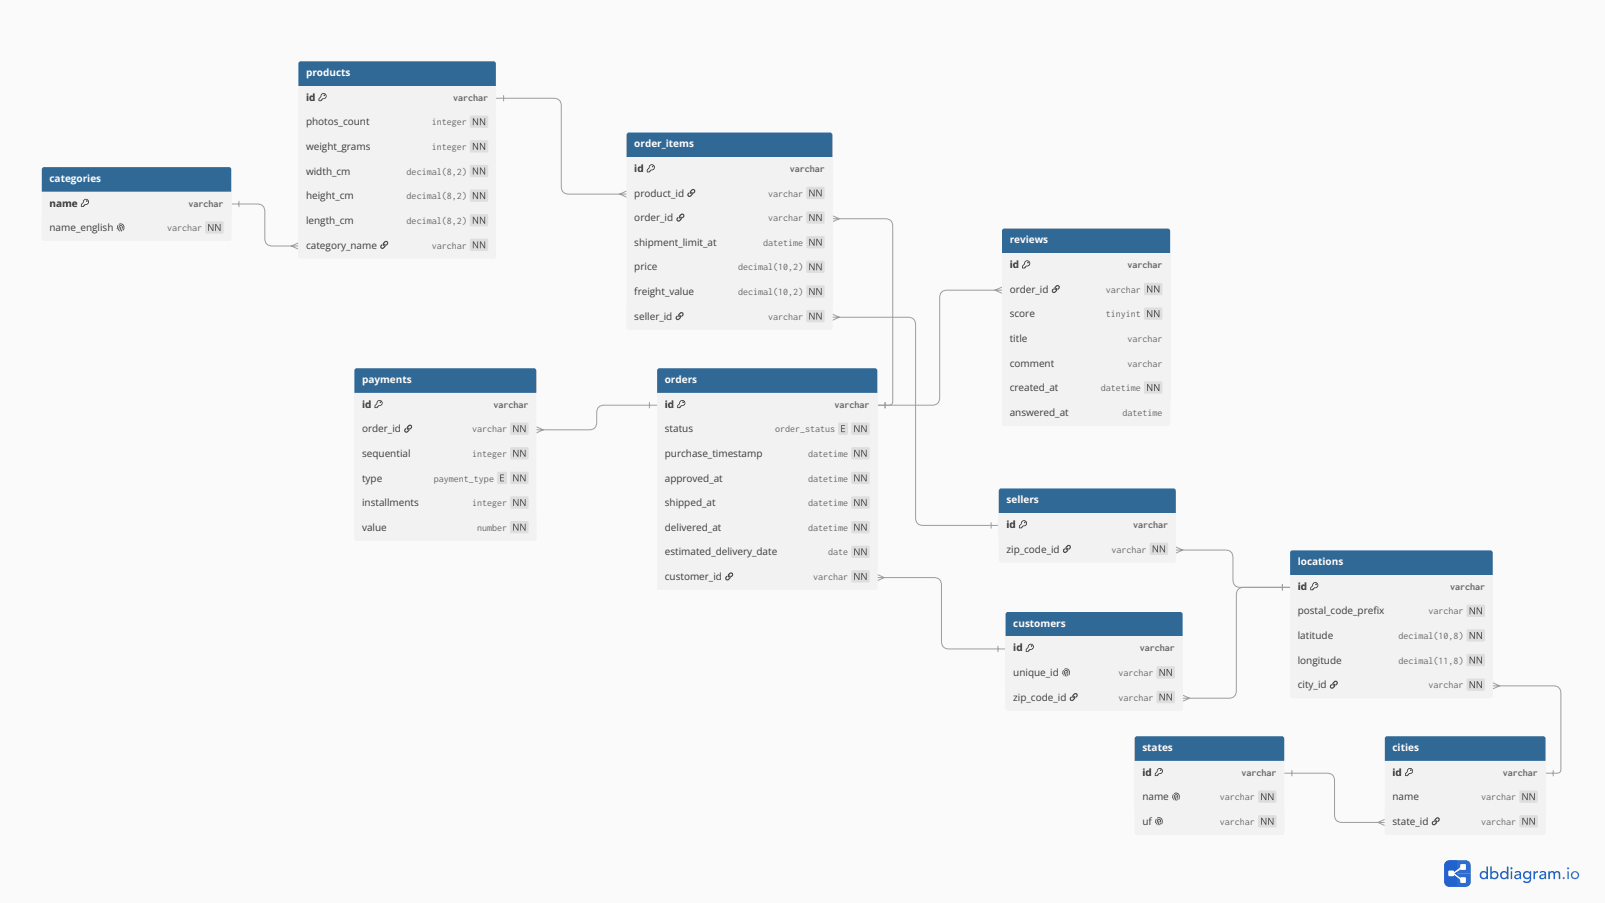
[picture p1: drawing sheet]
<svg xmlns="http://www.w3.org/2000/svg" width="677mm" height="381mm" viewBox="0 0 677 381" stroke-linecap="round" stroke-linejoin="round" font-family="sans-serif">
<path d="M0 0h677.3v381h-677.3z" fill="#fafafa"/>
<path d="M614.9 362.9h3.7l1.5 .7 .6 1.5v3.4h-5.8z" fill="#428cff"/>
<path d="M614.9 368.5h5.8v3.6l-.6 1.5-1.5 .6h-3.7z" fill="#2670de"/>
<path d="M610.1 363.6l1.5-.7h3.3v11.3l-3.9-.1-1.3-1-.3-1v-7z" fill="#2161cf"/>
<g fill="#fff">
<path d="M612.5 368.8l4.7-3.4 .3 .5-4.7 3.3z"/>
<path d="M612.8 367.8l4.5 3.5-.3 .4-4.5-3.5z"/>
<path d="M611.4 367.4l2.2 .1-.2 2.2-2.1-.2zM616.3 364.8l2.1-.1 .2 2.1-2.2 .2zM616.3 370.3l2.1-.1 .2 2.1-2.2 .2z"/>
</g>
<path d="M624.9 368l1.2-.5 1.2 .6v-2.5h.6v5.3h-.6v-.5a1.71 1.71 0 0 1-2.5 .1 1.71 1.71 0 0 1 .1-2.5zM625 369.3a1.15 1.15 0 0 0 2.3 0 1.15 1.15 0 0 0-2.3 0zM628.9 365.6h.6v2.5a1.68 1.68 0 0 1 2.4 0 1.68 1.68 0 0 1 0 2.3 1.68 1.68 0 0 1-2.4 0v.5h-.6zM629.5 369.3a1.15 1.15 0 0 0 2.3 0 1.15 1.15 0 0 0-2.3 0zM633.5 368l1.2-.5 1.2 .6v-2.5h.7v5.3h-.7v-.5a1.71 1.71 0 0 1-2.5 .1 1.71 1.71 0 0 1 .1-2.5zM633.7 369.3a1.14 1.14 0 0 0 2.2 0 1.14 1.14 0 0 0-2.2 0zM637.4 366.4a.46 .46 0 0 1 .9 0 .46 .46 0 0 1-.9 0zM637.5 367.6h.7v3.3h-.7zM639.2 368a1.56 1.56 0 0 1 2.7 .6v2.3h-.5v-.5a1.2 1.2 0 0 1-1.6 .7 1.2 1.2 0 0 1-.7-1.5 1.2 1.2 0 0 1 1.5-.7h.7a.95 .95 0 0 0-.7-.9 .95 .95 0 0 0-1 .4zM639.8 369.6a.79 .79 0 0 0 .8 .9 .79 .79 0 0 0 .7-1l-.6-.2zM643.2 368l1.2-.5 1.2 .6v-.5h.6v3.3a1.97 1.97 0 0 1-1.4 1.7 1.97 1.97 0 0 1-2.1-.6l.5-.5a1.32 1.32 0 0 0 1.6 .5 1.32 1.32 0 0 0 .7-1.6 1.68 1.68 0 0 1-2.4 0 1.68 1.68 0 0 1 .1-2.4zM643.4 369.2a1.11 1.11 0 0 0 2.2 0 1.11 1.11 0 0 0-2.2 0zM647.1 367.6h.7v.5l.5-.5h.8l-.2 .6a.92 .92 0 0 0-1.1 1.1v1.6h-.7zM649.8 368a1.56 1.56 0 0 1 2.7 .6v2.3h-.6v-.5a1.2 1.2 0 0 1-1.5 .7 1.2 1.2 0 0 1-.7-1.5 1.2 1.2 0 0 1 1.5-.7h.7a.95 .95 0 0 0-.7-.9 .95 .95 0 0 0-1.1 .4zM650.4 369.6a.79 .79 0 0 0 .8 .9 .79 .79 0 0 0 .7-1l-.6-.2zM653.4 367.6h.6v.5l.5-.5 .8-.1a.88 .88 0 0 0 1.5 .1h.8l.7 .5 .1 2.8h-.6v-2a.8 .8 0 0 0-.9-.8 .8 .8 0 0 0-.7 1v1.8h-.6v-1.7a.82 .82 0 0 0-.8-1.1 .82 .82 0 0 0-.7 1.1v1.7h-.7z" fill="#2161cf"/>
<path d="M659.5 370.5a.46 .46 0 0 1 .9 0 .46 .46 0 0 1-.9 0zM661.3 366.4a.46 .46 0 0 1 .9 0 .46 .46 0 0 1-.9 0zM661.4 367.6h.7v3.3h-.7zM662.9 369.2a1.77 1.77 0 0 1 3.5 0 1.77 1.77 0 0 1-3.5 0zM663.6 369.3a1.15 1.15 0 0 0 2.3 0 1.15 1.15 0 0 0-2.3 0z" fill="#428cff"/>
<g fill="none" stroke="#9c9ca3" stroke-width=".42">
<path d="M209.3 41.5h24.3a2.87 2.87 0 0 1 3.3 3.2v34a2.87 2.87 0 0 0 3.2 3.2h24.3M212.5 40.2v2.6M97.6 86.1h10.9a2.87 2.87 0 0 1 3.3 3.2v11.3a2.87 2.87 0 0 0 3.2 3.2h10.9M100.8 84.8v2.6M264.4 80.6l-2.9 1.3 2.9 1.3M351.3 92.3h22.2a2.87 2.87 0 0 1 3.3 3.2v73.8l-.5 1.3a3.4 3.4 0 0 1-2.8 .4M351.3 91l2.9 1.3-2.9 1.3M125.9 102.5l-2.9 1.3 2.9 1.3M351.3 133.9h31.8a2.87 2.87 0 0 1 3.3 3.2v81.3a2.87 2.87 0 0 0 3.2 3.3h31.9M351.3 132.6l2.9 1.3-2.9 1.3M422.9 122.4h-23.1a2.87 2.87 0 0 0-3.2 3.3v42a2.87 2.87 0 0 1-3.3 3.3h-19.8M422.9 121.1l-3 1.3 3 1.3"/>
<path d="M274.1 169.7v2.6M277.3 171h-22.2a2.87 2.87 0 0 0-3.3 3.2v3.9a2.87 2.87 0 0 1-3.2 3.3h-22.3M370.3 171h3.2M373.5 169.7v2.6M226.3 180.1l3 1.3-3 1.3M418.3 220.4v2.6M496.2 232.1h20.9a2.87 2.87 0 0 1 3.2 3.2v9.3a2.87 2.87 0 0 0 3.3 3.2h17.6M496.2 230.8l2.9 1.3-2.9 1.3M370.3 243.7h23.8a2.87 2.87 0 0 1 3.2 3.2v23.7a2.87 2.87 0 0 0 3.3 3.2h23.8M370.3 242.4l2.9 1.3-2.9 1.3M541.2 247.8h-16.2a2.87 2.87 0 0 0-3.2 3.3v40.2a2.87 2.87 0 0 1-3.3 3.3h-19.4M541.2 246.5v2.6"/>
<path d="M544.4 247.8h-3.2M421.1 272.5v2.6M499.1 293.3l2.9 1.3-2.9 1.3M629.9 289.4h25.6a2.87 2.87 0 0 1 3.2 3.2v32l-.4 1.2a3.4 3.4 0 0 1-2.8 .4h-3.3M629.9 288.1l3 1.3-3 1.3M542 326.2h17.9a2.87 2.87 0 0 1 3.3 3.3v14.3a2.87 2.87 0 0 0 3.2 3.2h18M545.2 324.9v2.6M655.5 324.9v2.6M584.4 345.7l-2.9 1.3 2.9 1.3"/>
</g>
<path d="M126.2 26.2l.7-.3h81.4l.7 .3 .3 .6v81.2l-.3 .7-.7 .3h-81.4l-.7-.3-.3-.7v-81.2z" fill="#f2f2f2"/>
<path d="M126.2 26.2l.7-.3h81.4l.7 .3 .3 .6v9.5h-83.4v-9.5z" fill="#306996"/>
<path d="M125.9 36.3h83.4v10.4h-83.4z" fill="#f2f2f2"/>
<path d="M135.9 39.9a.96 .96 0 0 1 1.6 .5 .96 .96 0 0 1-1.3 1l-.8 .6v.4h-.7v-.7l.9-.9zM135.5 39.8l-.2 .9-.9 .9 .1 1h1.2l.6-.8a1.28 1.28 0 0 0 1.4-1.7 1.28 1.28 0 0 0-2.2-.3zM136.6 40.2a.32 .32 0 0 0 .6 0 .32 .32 0 0 0-.6 0z" fill="#2b2b2b"/>
<path d="M125.9 46.7h83.4v10.3h-83.4z" fill="#f2f2f2"/>
<path d="M198.5 48.9l7.2-.1 .3 .6v4.2l-.6 .4-6.8-.1-.4-.6v-3.9z" fill="#dedede"/>
<g fill="#3d3d3d">
<path d="M199.5 49.9h.4l1.6 2.4-.1-2.4h.4v2.9h-.4l-1.6-2.4v2.4h-.3z"/>
<path d="M202.5 49.9h.4l1.5 2.4v-2.4h.3v2.9h-.3l-1.6-2.4v2.4h-.3z"/>
</g>
<path d="M125.9 57h83.4v10.4h-83.4z" fill="#f2f2f2"/>
<path d="M198.5 59.3l7.2-.1 .3 .6v4.2l-.6 .4-6.8-.1-.4-.6v-3.9z" fill="#dedede"/>
<g fill="#3d3d3d">
<path d="M199.5 60.3h.4l1.6 2.4-.1-2.4h.4v2.9h-.4l-1.6-2.4v2.4h-.3z"/>
<path d="M202.5 60.3h.4l1.5 2.4v-2.4h.3v2.9h-.3l-1.6-2.4v2.4h-.3z"/>
</g>
<path d="M125.9 67.4h83.4v10.4h-83.4z" fill="#f2f2f2"/>
<path d="M198.5 69.6h7.2l.3 .6v4.2l-.6 .3h-6.8l-.4-.6v-3.9z" fill="#dedede"/>
<g fill="#3d3d3d">
<path d="M199.5 70.7h.4l1.6 2.4-.1-2.4h.4v2.9h-.4l-1.6-2.4v2.4h-.3z"/>
<path d="M202.5 70.7h.4l1.5 2.4v-2.4h.3v2.9h-.3l-1.6-2.4v2.4h-.3z"/>
</g>
<path d="M125.9 77.8h83.4v10.4h-83.4z" fill="#f2f2f2"/>
<path d="M198.5 80h7.2l.3 .6v4.2l-.6 .3h-6.8l-.4-.6v-3.9z" fill="#dedede"/>
<g fill="#3d3d3d">
<path d="M199.5 81.1h.4l1.6 2.4-.1-2.4h.4v2.9h-.4l-1.6-2.5v2.5h-.3z"/>
<path d="M202.5 81.1h.4l1.5 2.4v-2.4h.3v2.9h-.3l-1.6-2.5v2.5h-.3z"/>
</g>
<path d="M125.9 88.2h83.4v10.4h-83.4z" fill="#f2f2f2"/>
<path d="M198.5 90.4h7.2l.3 .6v4.2l-.6 .3-6.8-.1-.4-.5v-3.9z" fill="#dedede"/>
<g fill="#3d3d3d">
<path d="M199.5 91.5h.4l1.6 2.4-.1-2.4h.4v2.9h-.4l-1.6-2.5v2.5h-.3z"/>
<path d="M202.5 91.5h.4l1.5 2.4v-2.4h.3v2.9h-.3l-1.6-2.5v2.5h-.3z"/>
</g>
<path d="M125.9 98.6h83.4v9.4l-.3 .7-.7 .3h-81.4l-.7-.3-.3-.7z" fill="#f2f2f2"/>
<path d="M161.8 102.4l.5-.5a.93 .93 0 0 1 1.5 .3 .93 .93 0 0 1-.9 1.3l.4-.8-.1-.5-.5-.1-.6 .6-.2 1.1-.4-.8zM160.7 103.4l.6-.2-.4 1 .6 .3 .8-.8-.2-.6 .3-.2a1.24 1.24 0 0 1-.2 1.7 1.24 1.24 0 0 1-1.7-.2z" fill="#3d3d3d"/>
<path d="M198.5 100.8h7.2l.3 .6v4.2l-.6 .3-6.8-.1-.4-.5v-3.9z" fill="#dedede"/>
<g fill="#3d3d3d">
<path d="M199.5 101.9h.4l1.6 2.4-.1-2.4h.4v2.9h-.4l-1.6-2.5v2.5h-.3z"/>
<path d="M202.5 101.9h.4l1.5 2.4v-2.4h.3v2.9h-.3l-1.6-2.5v2.5h-.3z"/>
</g>
<path d="M17.9 70.8l.7-.3 78.4 .1 .6 .9-.1 29.6-.9 .6-78.4-.1-.6-.9v-29.2z" fill="#f2f2f2"/>
<path d="M17.9 70.8l.7-.3h78l.7 .3 .3 .7v9.4h-80v-9.4z" fill="#306996"/>
<path d="M17.6 80.9h80v10.4h-80z" fill="#f2f2f2"/>
<path d="M35.6 84.5a.96 .96 0 0 1 1.6 .5 .96 .96 0 0 1-1.3 1.1l-.8 .6v.3h-.6v-.7l.9-.9zM35.2 84.4l-.2 .9-.8 .9v1.1h1.2l.6-.9a1.28 1.28 0 0 0 1.5-1.7 1.28 1.28 0 0 0-2.3-.3zM36.3 84.8a.32 .32 0 0 0 .6 0 .32 .32 0 0 0-.6 0z" fill="#2b2b2b"/>
<path d="M17.6 91.3h80v9.4l-.3 .7-.7 .3h-78l-.7-.3-.3-.7z" fill="#f2f2f2"/>
<path d="M51.4 96.7l.3 .2-.5 .8zM50.8 95.7a1.26 1.26 0 0 1-.2 1.9l-.3-.1zM50.3 95.2a.83 .83 0 0 1 1.3 0 .83 .83 0 0 1-.1 1.2l-.1-.1a.57 .57 0 0 0-.1-.9 .57 .57 0 0 0-.9 .4 1.04 1.04 0 0 1-.6 1.5zM50.2 94.5a1.7 1.7 0 0 1 2.1 .6 1.7 1.7 0 0 1-.2 2.1l-.1-.1a1.58 1.58 0 0 0 0-1.9 1.58 1.58 0 0 0-1.9-.5zM49.6 95.1h.3l-.1 .5a.69 .69 0 0 1-.5 1.1z" fill="#3d3d3d"/>
<path d="M86.8 93.5h7.2l.4 .5-.1 4.3-.6 .3-6.8-.1-.3-.6v-3.9z" fill="#dedede"/>
<g fill="#3d3d3d">
<path d="M87.9 94.5h.3l1.6 2.5v-2.5h.3v2.9h-.4l-1.6-2.4 .1 2.4h-.3z"/>
<path d="M90.8 94.5h.4l1.6 2.5-.1-2.5h.4v2.9h-.4l-1.6-2.4v2.4h-.3z"/>
</g>
<path d="M277.6 155.7l.7-.3h91l.7 .3 .3 .7v91.5l-.3 .7-.7 .3h-91l-.7-.3-.3-.7v-91.5z" fill="#f2f2f2"/>
<path d="M277.6 155.7l.7-.3h91l.7 .3 .3 .7v9.4h-93v-9.4z" fill="#306996"/>
<path d="M277.3 165.8h93v10.4h-93z" fill="#f2f2f2"/>
<path d="M287.3 169.4a.96 .96 0 0 1 1.6 .5 .96 .96 0 0 1-1.3 1l-.8 .6v.4h-.7v-.7l.9-.9zM286.9 169.3l-.2 .9-.9 .9 .1 1h1.1l.7-.8a1.28 1.28 0 0 0 1.4-1.7 1.28 1.28 0 0 0-2.2-.3zM287.9 169.7a.35 .35 0 0 0 .7 0 .35 .35 0 0 0-.7 0z" fill="#2b2b2b"/>
<path d="M277.3 176.2h93v10.3h-93z" fill="#f2f2f2"/>
<path d="M359.5 178.4h7.2l.3 .5-.1 4.2-.5 .4-6.9-.1-.3-.6v-3.9z" fill="#dedede"/>
<g fill="#3d3d3d">
<path d="M360.5 179.4h.4l1.5 2.5v-2.5h.3v2.9h-.4l-1.5-2.4v2.4h-.3z"/>
<path d="M363.5 179.4h.4l1.5 2.5v-2.5h.3v2.9h-.4l-1.5-2.4v2.4h-.3z"/>
</g>
<path d="M354 178.4l3.3-.1 .5 .2 .1 4.3-.3 .6-3.3 .1-.5-.3-.1-4.3z" fill="#dedede"/>
<path d="M355 179.4h1.6v.3h-1.3v1h1.2v.2h-1.2v1.1h1.3v.3h-1.6z" fill="#3d3d3d"/>
<path d="M277.3 186.5h93v10.4h-93z" fill="#f2f2f2"/>
<path d="M359.5 188.8l7.2-.1 .3 .6-.1 4.2-.5 .4-6.9-.1-.3-.6v-3.9z" fill="#dedede"/>
<g fill="#3d3d3d">
<path d="M360.5 189.8h.4l1.5 2.4v-2.4h.3v2.9h-.4l-1.5-2.4v2.4h-.3z"/>
<path d="M363.5 189.8h.4l1.5 2.4v-2.4h.3v2.9h-.4l-1.5-2.4v2.4h-.3z"/>
</g>
<path d="M277.3 196.9h93v10.4h-93z" fill="#f2f2f2"/>
<path d="M359.5 199.2l7.2-.1 .3 .6-.1 4.2-.5 .3h-6.9l-.3-.6v-3.9z" fill="#dedede"/>
<g fill="#3d3d3d">
<path d="M360.5 200.2h.4l1.5 2.4v-2.4h.3v2.9h-.4l-1.5-2.4v2.4h-.3z"/>
<path d="M363.5 200.2h.4l1.5 2.4v-2.4h.3v2.9h-.4l-1.5-2.4v2.4h-.3z"/>
</g>
<path d="M277.3 207.3h93v10.4h-93z" fill="#f2f2f2"/>
<path d="M359.5 209.5h7.2l.3 .6-.1 4.2-.5 .3h-6.9l-.3-.6v-3.9z" fill="#dedede"/>
<g fill="#3d3d3d">
<path d="M360.5 210.6h.4l1.5 2.4v-2.4h.3v2.9h-.4l-1.5-2.5v2.5h-.3z"/>
<path d="M363.5 210.6h.4l1.5 2.4v-2.4h.3v2.9h-.4l-1.5-2.5v2.5h-.3z"/>
</g>
<path d="M277.3 217.7h93v10.4h-93z" fill="#f2f2f2"/>
<path d="M359.5 219.9h7.2l.3 .6-.1 4.2-.5 .3-6.9-.1-.3-.5v-3.9z" fill="#dedede"/>
<g fill="#3d3d3d">
<path d="M360.5 221h.4l1.5 2.4v-2.4h.3v2.9h-.4l-1.5-2.5v2.5h-.3z"/>
<path d="M363.5 221h.4l1.5 2.4v-2.4h.3v2.9h-.4l-1.5-2.5v2.5h-.3z"/>
</g>
<path d="M277.3 228.1h93v10.4h-93z" fill="#f2f2f2"/>
<path d="M359.5 230.3h7.2l.3 .6-.1 4.2-.5 .3-6.9-.1-.3-.5v-3.9z" fill="#dedede"/>
<g fill="#3d3d3d">
<path d="M360.5 231.4h.4l1.5 2.4v-2.4h.3v2.9h-.4l-1.5-2.5v2.5h-.3z"/>
<path d="M363.5 231.4h.4l1.5 2.4v-2.4h.3v2.9h-.4l-1.5-2.5v2.5h-.3z"/>
</g>
<path d="M277.3 238.5h93v9.4l-.3 .7-.7 .3h-91l-.7-.3-.3-.7z" fill="#f2f2f2"/>
<path d="M307.4 242.3l.4-.5a.93 .93 0 0 1 1.6 .3 .93 .93 0 0 1-1 1.2l.5-.7-.1-.5-.5-.1-.6 .6-.2 1.1-.4-.8zM306.3 243.3l.6-.2-.4 1 .6 .3 .8-.8-.2-.6 .3-.2a1.24 1.24 0 0 1-.2 1.7 1.24 1.24 0 0 1-1.7-.2z" fill="#3d3d3d"/>
<path d="M359.5 240.7h7.2l.3 .6-.1 4.2-.5 .3-6.9-.1-.3-.5v-3.9z" fill="#dedede"/>
<g fill="#3d3d3d">
<path d="M360.5 241.8h.4l1.5 2.4v-2.4h.3v2.9h-.4l-1.5-2.5v2.5h-.3z"/>
<path d="M363.5 241.8h.4l1.5 2.4v-2.4h.3v2.9h-.4l-1.5-2.5v2.5h-.3z"/>
</g>
<path d="M264.7 56.2l.7-.3h84.9l.7 .3 .3 .7v81.2l-.3 .7-.7 .3h-84.9l-.7-.3-.3-.7v-81.2z" fill="#f2f2f2"/>
<path d="M264.7 56.2l.7-.3h84.9l.7 .3 .3 .7v9.4h-86.9v-9.4z" fill="#306996"/>
<path d="M264.4 66.3h86.9v10.4h-86.9z" fill="#f2f2f2"/>
<path d="M274.4 69.9a.96 .96 0 0 1 1.6 .5 .96 .96 0 0 1-1.3 1.1l-.8 .6v.3h-.6v-.6l.9-.9zM274.1 69.8l-.3 1-.8 .8v1.1h1.2l.6-.9a1.28 1.28 0 0 0 1.5-1.7 1.28 1.28 0 0 0-2.2-.3zM275.1 70.3a.32 .32 0 0 0 .6 0 .32 .32 0 0 0-.6 0z" fill="#2b2b2b"/>
<path d="M264.4 76.7h86.9v10.4h-86.9z" fill="#f2f2f2"/>
<path d="M291.4 80.5l.5-.5a.93 .93 0 0 1 1.5 .3 .93 .93 0 0 1-.9 1.2l.4-.7-.1-.5-.5-.1-.6 .6-.2 1.1-.4-.8zM290.3 81.5l.6-.2-.4 1 .6 .3 .8-.8-.2-.6 .3-.2a1.24 1.24 0 0 1-.2 1.7 1.24 1.24 0 0 1-1.7-.2z" fill="#3d3d3d"/>
<path d="M340.5 78.9h7.2l.3 .6v4.2l-.6 .3-6.8-.1-.4-.5v-3.9z" fill="#dedede"/>
<g fill="#3d3d3d">
<path d="M341.5 80h.4l1.6 2.4-.1-2.4h.3v2.9h-.3l-1.6-2.5v2.5h-.3z"/>
<path d="M344.5 80h.4l1.5 2.4v-2.4h.3v2.9h-.3l-1.6-2.5v2.5h-.3z"/>
</g>
<path d="M264.4 87.1h86.9v10.4h-86.9z" fill="#f2f2f2"/>
<path d="M286.8 90.9l.5-.5a.93 .93 0 0 1 1.5 .3 .93 .93 0 0 1-1 1.2l.5-.8-.1-.4-.5-.1-.6 .6-.2 1.1-.4-.8zM285.7 91.9l.6-.2-.4 1 .6 .3 .8-.8-.2-.6 .3-.2a1.24 1.24 0 0 1-.2 1.7 1.24 1.24 0 0 1-1.7-.2z" fill="#3d3d3d"/>
<path d="M340.5 89.3h7.2l.3 .6v4.2l-.6 .3-6.8-.1-.4-.5v-3.9z" fill="#dedede"/>
<g fill="#3d3d3d">
<path d="M341.5 90.3h.4l1.6 2.5-.1-2.5h.3v3h-.3l-1.6-2.5v2.5h-.3z"/>
<path d="M344.5 90.3h.4l1.5 2.5v-2.5h.3v3h-.3l-1.6-2.5v2.5h-.3z"/>
</g>
<path d="M264.4 97.5h86.9v10.4h-86.9z" fill="#f2f2f2"/>
<path d="M340.5 99.7h7.2l.3 .5v4.3l-.6 .3-6.8-.1-.4-.6v-3.9z" fill="#dedede"/>
<g fill="#3d3d3d">
<path d="M341.5 100.7h.4l1.6 2.5-.1-2.5h.3v3h-.3l-1.6-2.5v2.5h-.3z"/>
<path d="M344.5 100.7h.4l1.5 2.5v-2.5h.3v3h-.3l-1.6-2.5v2.5h-.3z"/>
</g>
<path d="M264.4 107.9h86.9v10.4h-86.9z" fill="#f2f2f2"/>
<path d="M340.5 110.1h7.2l.3 .5v4.3l-.6 .3-6.8-.1-.4-.6v-3.9z" fill="#dedede"/>
<g fill="#3d3d3d">
<path d="M341.5 111.1h.4l1.6 2.5-.1-2.5h.3v2.9h-.3l-1.6-2.4v2.4h-.3z"/>
<path d="M344.5 111.1h.4l1.5 2.5v-2.5h.3v2.9h-.3l-1.6-2.4v2.4h-.3z"/>
</g>
<path d="M264.4 118.3h86.9v10.4h-86.9z" fill="#f2f2f2"/>
<path d="M340.5 120.5h7.2l.3 .5v4.3l-.6 .3-6.8-.1-.4-.6v-3.9z" fill="#dedede"/>
<g fill="#3d3d3d">
<path d="M341.5 121.5h.4l1.6 2.5-.1-2.5h.3v2.9h-.3l-1.6-2.4v2.4h-.3z"/>
<path d="M344.5 121.5h.4l1.5 2.5v-2.5h.3v2.9h-.3l-1.6-2.4v2.4h-.3z"/>
</g>
<path d="M264.4 128.7h86.9v9.4l-.3 .7-.7 .3h-84.9l-.7-.3-.3-.7z" fill="#f2f2f2"/>
<path d="M286.4 132.4l.5-.5a.93 .93 0 0 1 1.6 .3 .93 .93 0 0 1-1 1.3l.5-.8-.1-.4-.5-.1-.6 .6-.2 1-.4-.7zM285.4 133.5l.6-.3-.4 1.1 .6 .3 .8-.8-.2-.6 .3-.3a1.24 1.24 0 0 1-.2 1.8 1.24 1.24 0 0 1-1.7-.2z" fill="#3d3d3d"/>
<path d="M340.5 130.9h7.2l.3 .5v4.2l-.6 .4-6.8-.1-.4-.6v-3.9z" fill="#dedede"/>
<g fill="#3d3d3d">
<path d="M341.5 131.9h.4l1.6 2.5-.1-2.5h.3v2.9h-.3l-1.6-2.4v2.4h-.3z"/>
<path d="M344.5 131.9h.4l1.5 2.5v-2.5h.3v2.9h-.3l-1.6-2.4v2.4h-.3z"/>
</g>
<path d="M149.8 155.7l.7-.3h74.9l.7 .3 .2 .7v70.7l-.2 .7-.7 .3h-74.9l-.7-.3-.2-.7v-70.7z" fill="#f2f2f2"/>
<path d="M149.8 155.7l.7-.3h74.9l.7 .3 .2 .7v9.4h-76.7v-9.4z" fill="#306996"/>
<path d="M149.6 165.8h76.7v10.4h-76.7z" fill="#f2f2f2"/>
<path d="M159.5 169.4a.96 .96 0 0 1 1.6 .5 .96 .96 0 0 1-1.3 1l-.8 .6v.4h-.6v-.7l.9-.9zM159.2 169.3l-.3 .9-.8 .9v1h1.2l.6-.8a1.28 1.28 0 0 0 1.5-1.7 1.28 1.28 0 0 0-2.2-.3zM160.2 169.7a.32 .32 0 0 0 .6 0 .32 .32 0 0 0-.6 0z" fill="#2b2b2b"/>
<path d="M149.6 176.2h76.7v10.3h-76.7z" fill="#f2f2f2"/>
<path d="M171.9 179.9l.5-.5a.93 .93 0 0 1 1.5 .3 .93 .93 0 0 1-.9 1.3l.5-.8-.2-.4-.5-.1-.6 .6-.2 1-.4-.7zM170.8 181l.6-.3-.4 1.1 .6 .3 .8-.8-.2-.6 .3-.3a1.24 1.24 0 0 1-.2 1.8 1.24 1.24 0 0 1-1.7-.2z" fill="#3d3d3d"/>
<path d="M215.6 178.4h7.2l.3 .5-.1 4.2-.6 .4-6.8-.1-.3-.6v-3.9z" fill="#dedede"/>
<g fill="#3d3d3d">
<path d="M216.6 179.4h.4l1.5 2.5v-2.5h.3v2.9h-.4l-1.5-2.4v2.4h-.3z"/>
<path d="M219.6 179.4h.4l1.5 2.5v-2.5h.3v2.9h-.4l-1.5-2.4v2.4h-.3z"/>
</g>
<path d="M149.6 186.5h76.7v10.4h-76.7z" fill="#f2f2f2"/>
<path d="M215.6 188.8l7.2-.1 .3 .6-.1 4.2-.6 .4-6.8-.1-.3-.6v-3.9z" fill="#dedede"/>
<g fill="#3d3d3d">
<path d="M216.6 189.8h.4l1.5 2.4v-2.4h.3v2.9h-.4l-1.5-2.4v2.4h-.3z"/>
<path d="M219.6 189.8h.4l1.5 2.4v-2.4h.3v2.9h-.4l-1.5-2.4v2.4h-.3z"/>
</g>
<path d="M149.6 196.9h76.7v10.4h-76.7z" fill="#f2f2f2"/>
<path d="M215.6 199.2l7.2-.1 .3 .6-.1 4.2-.6 .3h-6.8l-.3-.6v-3.9z" fill="#dedede"/>
<g fill="#3d3d3d">
<path d="M216.6 200.2h.4l1.5 2.4v-2.4h.3v2.9h-.4l-1.5-2.4v2.4h-.3z"/>
<path d="M219.6 200.2h.4l1.5 2.4v-2.4h.3v2.9h-.4l-1.5-2.4v2.4h-.3z"/>
</g>
<path d="M210 199.2l3.3-.1 .6 .2 .1 4.3-.3 .5-3.3 .1-.5-.2-.1-4.3z" fill="#dedede"/>
<path d="M211.1 200.2h1.6v.3h-1.3v.9h1.2v.3h-1.2v1.1h1.3v.3h-1.6z" fill="#3d3d3d"/>
<path d="M149.6 207.3h76.7v10.4h-76.7z" fill="#f2f2f2"/>
<path d="M215.6 209.5h7.2l.3 .6-.1 4.2-.6 .3h-6.8l-.3-.6v-3.9z" fill="#dedede"/>
<g fill="#3d3d3d">
<path d="M216.6 210.6h.4l1.5 2.4v-2.4h.3v2.9h-.4l-1.5-2.5v2.5h-.3z"/>
<path d="M219.6 210.6h.4l1.5 2.4v-2.4h.3v2.9h-.4l-1.5-2.5v2.5h-.3z"/>
</g>
<path d="M149.6 217.7h76.7v9.4l-.2 .7-.7 .3h-74.9l-.7-.3-.2-.7z" fill="#f2f2f2"/>
<path d="M215.6 219.9h7.2l.3 .6-.1 4.2-.6 .3-6.8-.1-.3-.5v-3.9z" fill="#dedede"/>
<g fill="#3d3d3d">
<path d="M216.6 221h.4l1.5 2.4v-2.4h.3v2.9h-.4l-1.5-2.5v2.5h-.3z"/>
<path d="M219.6 221h.4l1.5 2.4v-2.4h.3v2.9h-.4l-1.5-2.5v2.5h-.3z"/>
</g>
<path d="M423.1 96.7l.7-.2h69l.7 .2 .3 .7v81.2l-.3 .7-.7 .3h-69l-.7-.3-.2-.7v-81.2z" fill="#f2f2f2"/>
<path d="M423.1 96.7l.7-.2h69l.7 .2 .3 .7v9.4h-70.9v-9.4z" fill="#306996"/>
<path d="M422.9 106.8h70.9v10.4h-70.9z" fill="#f2f2f2"/>
<path d="M432.8 110.5a.96 .96 0 0 1 1.6 .4 .96 .96 0 0 1-1.3 1.1l-.8 .6v.3h-.6v-.6l.9-.9zM432.5 110.4l-.3 .9-.8 .9v1h1.2l.6-.8a1.28 1.28 0 0 0 1.5-1.7 1.28 1.28 0 0 0-2.2-.3zM433.5 110.8a.32 .32 0 0 0 .6 0 .32 .32 0 0 0-.6 0z" fill="#2b2b2b"/>
<path d="M422.9 117.2h70.9v10.4h-70.9z" fill="#f2f2f2"/>
<path d="M445.2 121l.5-.5a.93 .93 0 0 1 1.5 .3 .93 .93 0 0 1-.9 1.3l.5-.8-.2-.4-.4-.1-.7 .5-.2 1.1-.4-.7zM444.1 122.1l.6-.3-.4 1 .7 .3 .7-.8-.2-.6 .3-.2a1.24 1.24 0 0 1-.2 1.7 1.24 1.24 0 0 1-1.7-.1z" fill="#3d3d3d"/>
<path d="M483.1 119.5l7.1-.1 .4 .6-.1 4.2-.6 .3h-6.8l-.3-.6v-3.9z" fill="#dedede"/>
<g fill="#3d3d3d">
<path d="M484.1 120.5h.4l1.5 2.4v-2.4h.3v2.9h-.4l-1.5-2.4v2.4h-.3z"/>
<path d="M487.1 120.5h.3l1.6 2.4v-2.4h.3v2.9h-.4l-1.6-2.4 .1 2.4h-.3z"/>
</g>
<path d="M422.9 127.6h70.9v10.4h-70.9z" fill="#f2f2f2"/>
<path d="M483.1 129.8h7.1l.4 .6-.1 4.2-.6 .3h-6.8l-.3-.6v-3.9z" fill="#dedede"/>
<g fill="#3d3d3d">
<path d="M484.1 130.9h.4l1.5 2.4v-2.4h.3v2.9h-.4l-1.5-2.5v2.5h-.3z"/>
<path d="M487.1 130.9h.3l1.6 2.4v-2.4h.3v2.9h-.4l-1.6-2.5 .1 2.5h-.3z"/>
</g>
<g fill="#f2f2f2">
<path d="M422.9 138h70.9v10.4h-70.9z"/>
<path d="M422.9 148.4h70.9v10.4h-70.9z"/>
<path d="M422.9 158.8h70.9v10.4h-70.9z"/>
</g>
<path d="M483.1 161h7.1l.4 .6-.1 4.2-.6 .3-6.8-.1-.3-.5v-3.9z" fill="#dedede"/>
<g fill="#3d3d3d">
<path d="M484.1 162.1h.4l1.5 2.4v-2.4h.3v2.9h-.4l-1.5-2.5v2.5h-.3z"/>
<path d="M487.1 162.1h.3l1.6 2.4v-2.4h.3v2.9h-.4l-1.6-2.5 .1 2.5h-.3z"/>
</g>
<g fill="#f2f2f2">
<path d="M422.9 169.2h70.9v9.4l-.3 .7-.7 .3h-69l-.7-.3-.2-.7z"/>
<path d="M424.7 258.5l.7-.3 73.1 .1 .6 .9-.1 40-.9 .6-73.1-.1-.6-.9v-39.6z"/>
</g>
<path d="M424.7 258.5l.7-.3h72.7l.7 .3 .3 .7v9.4h-74.7v-9.4z" fill="#306996"/>
<path d="M424.4 268.6h74.7v10.4h-74.7z" fill="#f2f2f2"/>
<path d="M434.3 272.2a.96 .96 0 0 1 1.7 .5 .96 .96 0 0 1-1.3 1.1l-.9 .6v.3h-.6v-.6l.9-.9zM434 272.1l-.2 1-.9 .8v1.1h1.2l.7-.9a1.28 1.28 0 0 0 1.4-1.7 1.28 1.28 0 0 0-2.2-.3zM435 272.6a.35 .35 0 0 0 .7 0 .35 .35 0 0 0-.7 0z" fill="#2b2b2b"/>
<path d="M424.4 279h74.7v10.4h-74.7z" fill="#f2f2f2"/>
<path d="M450.4 284.4l.2 .2-.4 .8zM449.8 283.4a1.26 1.26 0 0 1-.3 2l-.2-.2zM449.3 282.9a.83 .83 0 0 1 1.2 .1 .83 .83 0 0 1-.1 1.2v-.2a.57 .57 0 0 0-.2-.8 .57 .57 0 0 0-.8 .4 1.04 1.04 0 0 1-.6 1.4zM449.2 282.2a1.7 1.7 0 0 1 2 .6 1.7 1.7 0 0 1-.1 2.1h-.1a1.58 1.58 0 0 0 0-2 1.58 1.58 0 0 0-1.9-.4zM448.6 282.8h.3l-.2 .5a.69 .69 0 0 1-.4 1.2z" fill="#3d3d3d"/>
<path d="M488.3 281.2h7.2l.3 .6v4.2l-.6 .3-6.8-.1-.4-.5v-3.9z" fill="#dedede"/>
<g fill="#3d3d3d">
<path d="M489.3 282.3h.4l1.6 2.4-.1-2.4h.4v2.9h-.4l-1.6-2.5 .1 2.5h-.4z"/>
<path d="M492.3 282.3h.4l1.5 2.4v-2.4h.3v2.9h-.3l-1.6-2.5v2.5h-.3z"/>
</g>
<path d="M424.4 289.4h74.7v9.4l-.3 .7-.7 .3h-72.7l-.7-.3-.3-.7z" fill="#f2f2f2"/>
<path d="M452.7 293.2l.5-.5a.93 .93 0 0 1 1.6 .3 .93 .93 0 0 1-1 1.2l.5-.8-.1-.4-.5-.1-.6 .6-.2 1.1-.4-.8zM451.7 294.2l.6-.2-.4 1 .6 .3 .8-.8-.2-.6 .3-.2a1.24 1.24 0 0 1-.2 1.7 1.24 1.24 0 0 1-1.7-.2z" fill="#3d3d3d"/>
<path d="M488.3 291.6h7.2l.3 .6v4.2l-.6 .3-6.8-.1-.4-.5v-3.9z" fill="#dedede"/>
<g fill="#3d3d3d">
<path d="M489.3 292.6h.4l1.6 2.5-.1-2.5h.4v3h-.4l-1.6-2.5 .1 2.5h-.4z"/>
<path d="M492.3 292.6h.4l1.5 2.5v-2.5h.3v3h-.3l-1.6-2.5v2.5h-.3z"/>
</g>
<path d="M421.8 206.4l.7-.3 73.1 .1 .6 .9-.1 29.6-.9 .6-73.1-.1-.6-.9v-29.2z" fill="#f2f2f2"/>
<path d="M421.8 206.4l.7-.3h72.7l.7 .3 .3 .7v9.4h-74.7v-9.4z" fill="#306996"/>
<path d="M421.5 216.5h74.7v10.4h-74.7z" fill="#f2f2f2"/>
<path d="M431.5 220.1a.96 .96 0 0 1 1.6 .5 .96 .96 0 0 1-1.3 1.1l-.8 .6v.3h-.7v-.7l.9-.8zM431.1 220l-.2 .9-.9 .9 .1 1.1h1.1l.7-.9a1.28 1.28 0 0 0 1.4-1.7 1.28 1.28 0 0 0-2.2-.3zM432.1 220.5a.35 .35 0 0 0 .7 0 .35 .35 0 0 0-.7 0z" fill="#2b2b2b"/>
<path d="M421.5 226.9h74.7v9.4l-.3 .7-.7 .3h-72.7l-.7-.3-.3-.7z" fill="#f2f2f2"/>
<path d="M449.9 230.6l.5-.4a.93 .93 0 0 1 1.5 .3 .93 .93 0 0 1-.9 1.2l.4-.8-.1-.4-.5-.1-.6 .6-.2 1-.4-.7zM448.8 231.7l.6-.2-.4 1 .6 .3 .8-.8-.2-.6 .3-.2a1.24 1.24 0 0 1-.2 1.7 1.24 1.24 0 0 1-1.7-.2z" fill="#3d3d3d"/>
<path d="M485.4 229.1h7.2l.4 .5-.1 4.3-.6 .3-6.8-.1-.3-.6v-3.9z" fill="#dedede"/>
<g fill="#3d3d3d">
<path d="M486.5 230.1h.3l1.6 2.5v-2.5h.3v3h-.4l-1.5-2.5v2.5h-.3z"/>
<path d="M489.5 230.1h.3l1.6 2.5v-2.5h.3v3h-.4l-1.6-2.5 .1 2.5h-.3z"/>
</g>
<path d="M544.7 232.5l.7-.3h83.6l.7 .3 .2 .7v60.4l-.2 .7-.7 .3h-83.6l-.7-.3-.3-.7v-60.4z" fill="#f2f2f2"/>
<path d="M544.7 232.5l.7-.3h83.6l.7 .3 .2 .7v9.4h-85.5v-9.4z" fill="#306996"/>
<path d="M544.4 242.6h85.5v10.4h-85.5z" fill="#f2f2f2"/>
<path d="M554.4 246.2a.96 .96 0 0 1 1.6 .5 .96 .96 0 0 1-1.3 1.1l-.8 .6v.3h-.6v-.6l.9-.9zM554 246.1l-.2 1-.8 .8v1.1h1.2l.6-.8a1.28 1.28 0 0 0 1.5-1.8 1.28 1.28 0 0 0-2.3-.3zM555.1 246.6a.32 .32 0 0 0 .6 0 .32 .32 0 0 0-.6 0z" fill="#2b2b2b"/>
<path d="M544.4 253h85.5v10.4h-85.5z" fill="#f2f2f2"/>
<path d="M619.2 255.2h7.2l.3 .6-.1 4.2-.5 .3-6.9-.1-.3-.5v-3.9z" fill="#dedede"/>
<g fill="#3d3d3d">
<path d="M620.2 256.3h.4l1.5 2.4v-2.4h.3v2.9h-.4l-1.5-2.5v2.5h-.3z"/>
<path d="M623.2 256.3h.4l1.5 2.4v-2.4h.3v2.9h-.4l-1.5-2.5v2.5h-.3z"/>
</g>
<path d="M544.4 263.4h85.5v10.4h-85.5z" fill="#f2f2f2"/>
<path d="M619.2 265.6h7.2l.3 .6-.1 4.2-.5 .3-6.9-.1-.3-.5v-3.9z" fill="#dedede"/>
<g fill="#3d3d3d">
<path d="M620.2 266.6h.4l1.5 2.5v-2.5h.3v3h-.4l-1.5-2.5v2.5h-.3z"/>
<path d="M623.2 266.6h.4l1.5 2.5v-2.5h.3v3h-.4l-1.5-2.5v2.5h-.3z"/>
</g>
<path d="M544.4 273.8h85.5v10.4h-85.5z" fill="#f2f2f2"/>
<path d="M619.2 276h7.2l.3 .6-.1 4.2-.5 .3-6.9-.1-.3-.5v-3.9z" fill="#dedede"/>
<g fill="#3d3d3d">
<path d="M620.2 277h.4l1.5 2.5v-2.5h.3v3h-.4l-1.5-2.5v2.5h-.3z"/>
<path d="M623.2 277h.4l1.5 2.5v-2.5h.3v3h-.4l-1.5-2.5v2.5h-.3z"/>
</g>
<path d="M544.4 284.2h85.5v9.4l-.2 .7-.7 .3h-83.6l-.7-.3-.3-.7z" fill="#f2f2f2"/>
<path d="M562.5 287.9l.5-.4a.93 .93 0 0 1 1.5 .3 .93 .93 0 0 1-.9 1.2l.5-.8-.1-.4-.5-.1-.6 .6-.2 1-.5-.7zM561.5 289l.5-.2-.3 1 .6 .3 .7-.8-.2-.6 .4-.2a1.24 1.24 0 0 1-.2 1.7 1.24 1.24 0 0 1-1.7-.2z" fill="#3d3d3d"/>
<path d="M619.2 286.4h7.2l.3 .5-.1 4.3-.5 .3-6.9-.1-.3-.6v-3.9z" fill="#dedede"/>
<g fill="#3d3d3d">
<path d="M620.2 287.4h.4l1.5 2.5v-2.5h.3v3h-.4l-1.5-2.5v2.5h-.3z"/>
<path d="M623.2 287.4h.4l1.5 2.5v-2.5h.3v3h-.4l-1.5-2.5v2.5h-.3z"/>
</g>
<path d="M584.7 310.9l.7-.3 66.2 .1 .6 .9-.1 40-.8 .6-66.3-.1-.6-.9v-39.6z" fill="#f2f2f2"/>
<path d="M584.7 310.9l.7-.3h65.9l.6 .3 .3 .7v9.4h-67.8v-9.4z" fill="#306996"/>
<path d="M584.4 321h67.8v10.4h-67.8z" fill="#f2f2f2"/>
<path d="M594.4 324.6a.96 .96 0 0 1 1.6 .5 .96 .96 0 0 1-1.3 1.1l-.8 .6v.3h-.7v-.6l.9-.9zM594 324.6l-.2 .9-.9 .9 .1 1h1.2l.6-.8a1.28 1.28 0 0 0 1.4-1.7 1.28 1.28 0 0 0-2.2-.3zM595.1 325a.32 .32 0 0 0 .6 0 .32 .32 0 0 0-.6 0z" fill="#2b2b2b"/>
<path d="M584.4 331.4h67.8v10.4h-67.8z" fill="#f2f2f2"/>
<path d="M641.5 333.6h7.2l.3 .6-.1 4.2-.6 .3-6.8-.1-.3-.5v-3.9z" fill="#dedede"/>
<g fill="#3d3d3d">
<path d="M642.5 334.7h.4l1.5 2.4v-2.4h.3v2.9h-.4l-1.5-2.5v2.5h-.3z"/>
<path d="M645.5 334.7h.3l1.6 2.4v-2.4h.3v2.9h-.4l-1.5-2.5v2.5h-.3z"/>
</g>
<path d="M584.4 341.8h67.8v9.4l-.3 .7-.6 .3h-65.9l-.7-.3-.3-.7z" fill="#f2f2f2"/>
<path d="M605.5 345.6l.5-.5a.93 .93 0 0 1 1.5 .3 .93 .93 0 0 1-.9 1.3l.5-.8-.1-.5-.5-.1-.6 .6-.2 1.1-.4-.8zM604.5 346.6l.6-.2-.4 1 .6 .3 .8-.8-.2-.6 .3-.2a1.24 1.24 0 0 1-.2 1.7 1.24 1.24 0 0 1-1.7-.2z" fill="#3d3d3d"/>
<path d="M641.5 344h7.2l.3 .6-.1 4.2-.6 .3-6.8-.1-.3-.5v-3.9z" fill="#dedede"/>
<g fill="#3d3d3d">
<path d="M642.5 345.1h.4l1.5 2.4v-2.4h.3v2.9h-.4l-1.5-2.5v2.5h-.3z"/>
<path d="M645.5 345.1h.3l1.6 2.4v-2.4h.3v2.9h-.4l-1.5-2.5v2.5h-.3z"/>
</g>
<path d="M479.1 310.9l.7-.3 61.6 .1 .6 .9-.1 40-.9 .6-61.6-.1-.6-.9v-39.6z" fill="#f2f2f2"/>
<path d="M479.1 310.9l.7-.3h61.2l.7 .3 .3 .7v9.4h-63.2v-9.4z" fill="#306996"/>
<path d="M478.8 321h63.2v10.4h-63.2z" fill="#f2f2f2"/>
<path d="M488.8 324.6a.96 .96 0 0 1 1.6 .5 .96 .96 0 0 1-1.3 1.1l-.8 .6v.3h-.6v-.6l.9-.9zM488.4 324.6l-.2 .9-.8 .9v1h1.2l.6-.8a1.28 1.28 0 0 0 1.5-1.7 1.28 1.28 0 0 0-2.3-.3zM489.5 325a.32 .32 0 0 0 .6 0 .32 .32 0 0 0-.6 0z" fill="#2b2b2b"/>
<path d="M478.8 331.4h63.2v10.4h-63.2z" fill="#f2f2f2"/>
<path d="M496.8 336.9l.2 .2-.4 .7zM496.2 335.9a1.26 1.26 0 0 1-.3 1.9l-.2-.1zM495.7 335.4a.83 .83 0 0 1 1.2 0 .83 .83 0 0 1-.1 1.2v-.1a.57 .57 0 0 0-.2-.9 .57 .57 0 0 0-.8 .4 1.04 1.04 0 0 1-.6 1.4zM495.5 334.6a1.7 1.7 0 0 1 2.1 .6 1.7 1.7 0 0 1-.1 2.2l-.1-.1a1.58 1.58 0 0 0 0-2 1.58 1.58 0 0 0-1.9-.4zM495 335.2h.3l-.2 .6a.69 .69 0 0 1-.4 1.1z" fill="#3d3d3d"/>
<path d="M531.2 333.6h7.2l.3 .6-.1 4.2-.5 .3-6.9-.1-.3-.5v-3.9z" fill="#dedede"/>
<g fill="#3d3d3d">
<path d="M532.2 334.7h.4l1.5 2.4v-2.4h.3v2.9h-.3l-1.6-2.5v2.5h-.3z"/>
<path d="M535.2 334.7h.4l1.5 2.4v-2.4h.3v2.9h-.4l-1.5-2.5v2.5h-.3z"/>
</g>
<path d="M478.8 341.8h63.2v9.4l-.3 .7-.7 .3h-61.2l-.7-.3-.3-.7z" fill="#f2f2f2"/>
<path d="M489.6 347.2l.2 .2-.4 .8zM489 346.2a1.26 1.26 0 0 1-.3 2l-.2-.2zM488.5 345.8a.83 .83 0 0 1 1.2 0 .83 .83 0 0 1-.1 1.2v-.1a.57 .57 0 0 0-.2-.9 .57 .57 0 0 0-.8 .4 1.04 1.04 0 0 1-.6 1.4zM488.3 345a1.7 1.7 0 0 1 2.1 .6 1.7 1.7 0 0 1-.1 2.2l-.1-.1a1.58 1.58 0 0 0 0-2 1.58 1.58 0 0 0-1.9-.4zM487.8 345.6h.3l-.2 .6a.69 .69 0 0 1-.4 1.1z" fill="#3d3d3d"/>
<path d="M531.2 344h7.2l.3 .6-.1 4.2-.5 .3-6.9-.1-.3-.5v-3.9z" fill="#dedede"/>
<g fill="#3d3d3d">
<path d="M532.2 345.1h.4l1.5 2.4v-2.4h.3v2.9h-.3l-1.6-2.5v2.5h-.3z"/>
<path d="M535.2 345.1h.4l1.5 2.4v-2.4h.3v2.9h-.4l-1.5-2.5v2.5h-.3z"/>
</g>
<g font-size="4.2" fill="#fff">
<text x="129.2" y="32.1">products</text>
<text x="267.7" y="62.2">order_items</text>
<text x="20.9" y="76.7">categories</text>
<text x="426.1" y="102.7">reviews</text>
<text x="152.8" y="161.6">payments</text>
<text x="280.6" y="161.6">orders</text>
<text x="424.8" y="212.4">sellers</text>
<text x="547.7" y="238.5">locations</text>
<text x="427.6" y="264.5">customers</text>
<text x="482.1" y="316.9">states</text>
<text x="587.7" y="316.9">cities</text>
</g>
<g font-size="4.2" fill="#2c2c2c">
<text x="129.2" y="42.5">id</text>
<text x="267.7" y="72.6">id</text>
<text x="20.9" y="87.1">name</text>
<text x="426.1" y="113.1">id</text>
<text x="152.8" y="172">id</text>
<text x="280.6" y="172">id</text>
<text x="424.8" y="222.7">id</text>
<text x="547.7" y="248.9">id</text>
<text x="427.6" y="274.9">id</text>
<text x="482.1" y="327.3">id</text>
<text x="587.7" y="327.3">id</text>
</g>
<g font-size="4.2" fill="#6a6a6a">
<text x="191.3" y="42.5">varchar</text>
<text x="182.2" y="52.9">integer</text>
<text x="182.2" y="63.3">integer</text>
<text x="171.6" y="73.7">decimal(8,2)</text>
<text x="333.3" y="72.6">varchar</text>
<text x="324.2" y="83">varchar</text>
<text x="79.6" y="87.1">varchar</text>
<text x="171.6" y="84.1">decimal(8,2)</text>
<text x="171.6" y="94.5">decimal(8,2)</text>
<text x="324.2" y="93.3">varchar</text>
<text x="70.5" y="97.5">varchar</text>
<text x="182.2" y="104.9">varchar</text>
<text x="322.1" y="103.7">datetime</text>
<text x="475.8" y="113.1">varchar</text>
<text x="311.5" y="114.1">decimal(10,2)</text>
<text x="311.5" y="124.5">decimal(10,2)</text>
<text x="466.7" y="123.5">varchar</text>
<text x="324.2" y="134.9">varchar</text>
<text x="466.7" y="133.9">tinyint</text>
<text x="475.8" y="144.3">varchar</text>
<text x="475.8" y="154.7">varchar</text>
<text x="464.6" y="165.1">datetime</text>
<text x="208.3" y="172">varchar</text>
<text x="352.2" y="172">varchar</text>
<text x="473.7" y="175.4">datetime</text>
<text x="199.2" y="182.4">varchar</text>
<text x="327.1" y="182.4">order_status</text>
<text x="199.2" y="192.8">integer</text>
<text x="341" y="192.8">datetime</text>
<text x="183.1" y="203.2">payment_type</text>
<text x="341" y="203.2">datetime</text>
<text x="199.2" y="213.6">integer</text>
<text x="341" y="213.6">datetime</text>
<text x="201.3" y="224">number</text>
<text x="341" y="224">datetime</text>
<text x="478.2" y="222.7">varchar</text>
<text x="469.1" y="233.1">varchar</text>
<text x="349.5" y="234.4">date</text>
<text x="343.1" y="244.8">varchar</text>
<text x="611.9" y="248.9">varchar</text>
<text x="602.8" y="259.3">varchar</text>
<text x="590.2" y="269.7">decimal(10,8)</text>
<text x="481.1" y="274.9">varchar</text>
<text x="590.2" y="280">decimal(11,8)</text>
<text x="472" y="285.3">varchar</text>
<text x="602.8" y="290.4">varchar</text>
<text x="472" y="295.6">varchar</text>
<text x="523.9" y="327.3">varchar</text>
<text x="634.2" y="327.3">varchar</text>
<text x="514.8" y="337.7">varchar</text>
<text x="625.1" y="337.7">varchar</text>
<text x="514.8" y="348.1">varchar</text>
<text x="625.1" y="348.1">varchar</text>
</g>
<g font-size="4.2" fill="#3c3c3c">
<text x="129.2" y="52.9">photos_count</text>
<text x="129.2" y="63.3">weight_grams</text>
<text x="129.2" y="73.7">width_cm</text>
<text x="267.7" y="83">product_id</text>
<text x="129.2" y="84.1">height_cm</text>
<text x="129.2" y="94.5">length_cm</text>
<text x="267.7" y="93.3">order_id</text>
<text x="20.9" y="97.5">name_english</text>
<text x="129.2" y="104.9">category_name</text>
<text x="267.7" y="103.7">shipment_limit_at</text>
<text x="267.7" y="114.1">price</text>
<text x="267.7" y="124.5">freight_value</text>
<text x="426.1" y="123.5">order_id</text>
<text x="267.7" y="134.9">seller_id</text>
<text x="426.1" y="133.9">score</text>
<text x="426.1" y="144.3">title</text>
<text x="426.1" y="154.7">comment</text>
<text x="426.1" y="165.1">created_at</text>
<text x="426.1" y="175.4">answered_at</text>
<text x="152.8" y="182.4">order_id</text>
<text x="280.6" y="182.4">status</text>
<text x="152.8" y="192.8">sequential</text>
<text x="280.6" y="192.8">purchase_timestamp</text>
<text x="152.8" y="203.2">type</text>
<text x="280.6" y="203.2">approved_at</text>
<text x="152.8" y="213.6">installments</text>
<text x="280.6" y="213.6">shipped_at</text>
<text x="152.8" y="224">value</text>
<text x="280.6" y="224">delivered_at</text>
<text x="424.8" y="233.1">zip_code_id</text>
<text x="280.6" y="234.4">estimated_delivery_date</text>
<text x="280.6" y="244.8">customer_id</text>
<text x="547.7" y="259.3">postal_code_prefix</text>
<text x="547.7" y="269.7">latitude</text>
<text x="547.7" y="280">longitude</text>
<text x="427.6" y="285.3">unique_id</text>
<text x="547.7" y="290.4">city_id</text>
<text x="427.6" y="295.6">zip_code_id</text>
<text x="482.1" y="337.7">name</text>
<text x="587.7" y="337.7">name</text>
<text x="482.1" y="348.1">uf</text>
<text x="587.7" y="348.1">state_id</text>
</g>
</svg>
